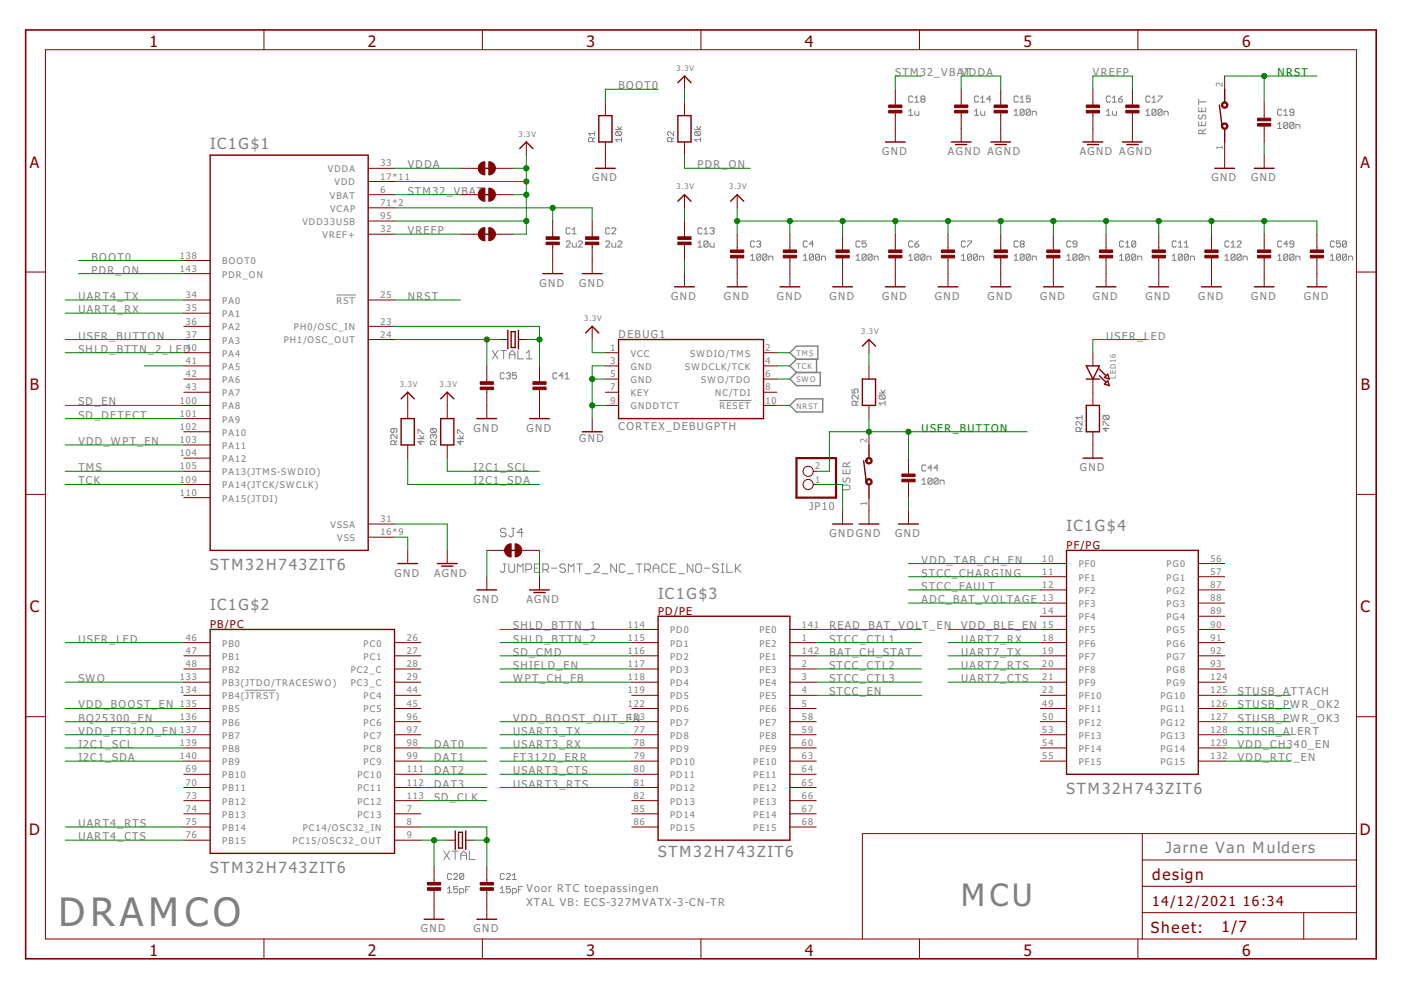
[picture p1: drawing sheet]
<svg xmlns="http://www.w3.org/2000/svg" width="297mm" height="210mm" viewBox="0 0 297 210" stroke-linecap="round" stroke-linejoin="round" font-family="sans-serif">
<g fill="none" stroke="#808080" stroke-width=".21">
<path d="M125.6 30v-.6l-.2-.2h-.4l-.2 .2v.6h1.3M126.1 29.2l-.5 .4M126.1 28.3h-1.3l.4 .4M126.1 27.9v.8M130.5 27.5h1.3M130.7 27.9h.9l.2 .2v.4l-.2 .2M130.7 27.9l-.2 .2v.4l.2 .2h.9M130.7 27.9l.9 .8M130.9 26.8l.5 .7 .4-.7M131.8 29.6h-1.3l.4 .4M131.8 29.2v.8M142.4 30v-.6l-.2-.2h-.4l-.3 .2v.6h1.3"/>
<path d="M142.8 27.9v.8l-.8-.8-.5 .2v.4l.3 .2M142.8 29.2l-.4 .4M147.3 27.5h1.2M147.5 27.9h.8l.2 .2v.4l-.2 .2M147.5 27.9l-.2 .2v.4l.2 .2h.8M147.5 27.9l.8 .8M147.7 26.8l.4 .7 .4-.7M148.5 29.6h-1.2l.4 .4M148.5 29.2v.8M192.7 23.6l.4-.4v1.2M192.7 24.4h.8M193.5 20.6l-.2-.2h-.4l-.2 .2v.8l.2 .3h.4l.2-.3"/>
<path d="M194 23.6v.6l.2 .2h.6v-.8M194 21.7h.8M194 20.8l.4-.4v1.3M195.5 21l-.3-.2 .3-.4h.4l.2 .2-.2 .4M195.5 21l-.3 .2 .3 .5h.4l.2-.3-.2-.4M195.5 21h.4M206.6 23.6l.5-.4v1.2M206.6 24.4h.9M207.5 20.6l-.2-.2h-.5l-.2 .2v.8l.2 .3h.5l.2-.3M207.9 23.6v.6l.2 .2h.7v-.8M207.9 21.7h.9M207.9 20.8l.4-.4v1.3"/>
<path d="M210.1 21h-.9l.6-.6v1.3M215 23.6l.4-.4v1.2M215 24.4h.9M215.9 20.6l-.2-.2h-.5l-.2 .2v.8l.2 .3h.5l.2-.3M216.3 21.7h.8M216.3 20.8l.4-.4v1.3M217.1 23.4l-.2-.2h-.4l-.2 .2v.8M217.1 23.4v.8l-.2 .2h-.4l-.2-.2M217.1 23.4l-.8 .8M218.4 20.4h-.8v.6l.4-.2 .4 .2v.4l-.2 .3h-.4l-.2-.3M218.4 23.4l-.2-.2h-.4l-.2 .2v.8M218.4 23.4v.8l-.2 .2h-.4l-.2-.2"/>
<path d="M218.4 23.4l-.8 .8M218.9 24.4v-.8h.6l.2 .2v.6M234.6 24.4h.8M234.6 23.6l.4-.4v1.2M235.4 20.6l-.2-.2h-.4l-.2 .2v.8l.2 .3h.4l.2-.3M235.9 23.6v.6l.2 .2h.6v-.8M235.9 21.7h.8M235.9 20.8l.4-.4v1.3M237.2 21h.6l.2 .4-.2 .3h-.4l-.2-.3zM238 20.4l-.8 .6M243 24.4h.8M243 23.6l.4-.4v1.2"/>
<path d="M243.8 20.6l-.2-.2h-.4l-.2 .2v.8l.2 .3h.4l.2-.3M244.2 21.7h.9M244.2 20.8l.5-.4v1.3M245.1 23.4v.8l-.2 .2h-.4l-.3-.2M245.1 23.4l-.2-.2h-.4l-.3 .2v.8M245.1 23.4l-.9 .8M245.5 20.4h.9v.2l-.9 .8v.3M246.4 23.4v.8l-.2 .2h-.5l-.2-.2M246.4 23.4l-.2-.2h-.5l-.2 .2v.8M246.4 23.4l-.9 .8M246.8 24.4v-.8h.7l.2 .2v.6M270.9 26.4l.4-.4v1.2"/>
<path d="M270.9 27.2h.8M271.7 23.4l-.2-.2h-.4l-.2 .2v.8l.2 .2h.4l.2-.2M272.2 24.4h.8M272.2 23.6l.4-.4v1.2M273 26.2v.8l-.2 .2h-.4l-.2-.2M273 26.2l-.2-.2h-.4l-.2 .2v.8M273 26.2l-.8 .8M274.3 23.8h-.6l-.2-.2 .2-.4h.4l.2 .2v.8l-.2 .2h-.4l-.2-.2M274.3 26.2v.8l-.2 .2h-.4l-.2-.2M274.3 26.2l-.2-.2h-.4l-.2 .2v.8M274.3 26.2l-.8 .8M274.7 27.2v-.8h.7l.2 .2v.6"/>
<path d="M120 51.3l.2-.2h.5l.2 .2v.2l-.9 .9h.9M120.9 48.5l-.2-.2h-.5l-.2 .2v.9l.2 .2h.5l.2-.2M121.3 51.5v.7l.2 .2h.7v-.9M121.3 49.6h.9M121.3 48.7l.5-.4v1.3M122.6 51.3l.2-.2h.5l.2 .2v.2l-.9 .9h.9M128.4 51.3l.2-.2h.5l.2 .2v.2l-.9 .9h.9M129.3 48.5l-.2-.2h-.5l-.2 .2v.9l.2 .2h.5l.2-.2M129.7 51.5v.7l.2 .2h.7v-.9M129.7 48.5l.2-.2h.4l.3 .2v.2l-.9 .9h.9M131 51.3l.2-.2h.4l.2 .2v.2l-.8 .9h.8M148 52.4h.8"/>
<path d="M148 51.5l.4-.4v1.3M148.8 48.5l-.2-.2h-.4l-.2 .2v.9l.2 .2h.4l.2-.2M149.2 49.6h.9M149.2 48.7l.5-.4v1.3M150.1 51.3v.9l-.2 .2h-.4l-.3-.2M150.1 51.3l-.2-.2h-.4l-.3 .2v.9M150.1 51.3l-.9 .9M150.5 51.5v.7l.2 .2h.7v-.9M150.5 48.5l.2-.2h.5l.2 .2-.2 .5M151 49h.2M151.2 49l.2 .2-.2 .4h-.5l-.2-.2M159.2 54.3l.4-.4v1.3"/>
<path d="M159.2 55.2h.8M160 51.3l-.2-.2h-.4l-.2 .2v.9l.2 .2h.4l.2-.2M160.4 51.3l.2-.2h.5l.2 .2-.2 .4M160.9 51.7h.2M161.1 51.7l.2 .3-.2 .4h-.5l-.2-.2M161.3 54.1v.9l-.2 .2h-.5l-.2-.2M161.3 54.1l-.2-.2h-.5l-.2 .2v.9M161.3 54.1l-.9 .9M162.6 54.1v.9l-.3 .2h-.4l-.2-.2M162.6 54.1l-.3-.2h-.4l-.2 .2v.9M162.6 54.1l-.9 .9M163 55.2v-.9h.6l.3 .2v.7"/>
<path d="M170.3 55.2h.9M170.3 54.3l.5-.4v1.3M171.2 51.3l-.2-.2h-.5l-.2 .2v.9l.2 .2h.5l.2-.2M172.5 54.1v.9l-.2 .2h-.5l-.2-.2M172.5 54.1l-.2-.2h-.5l-.2 .2v.9M172.5 54.1l-.9 .9M172.5 51.7h-.9l.7-.6v1.3M173.8 54.1v.9l-.3 .2h-.4l-.2-.2M173.8 54.1l-.3-.2h-.4l-.2 .2v.9M173.8 54.1l-.9 .9M174.2 55.2v-.9h.6l.2 .2v.7M181.5 55.2h.9"/>
<path d="M181.5 54.3l.4-.4v1.3M182.4 51.3l-.3-.2h-.4l-.2 .2v.9l.2 .2h.4l.3-.2M183.6 51.1h-.8v.6l.6-.2 .2 .2v.5l-.2 .2h-.4l-.2-.2M183.6 54.1v.9l-.2 .2h-.4l-.2-.2M183.6 54.1l-.2-.2h-.4l-.2 .2v.9M183.6 54.1l-.8 .9M184.9 54.1v.9l-.2 .2h-.4l-.2-.2M184.9 54.1l-.2-.2h-.4l-.2 .2v.9M184.9 54.1l-.8 .9M185.4 55.2v-.9h.6l.2 .2v.7M192.7 55.2h.8M192.7 54.3l.4-.4v1.3"/>
<path d="M193.5 51.3l-.2-.2h-.4l-.2 .2v.9l.2 .2h.4l.2-.2M194 51.7h.6l.2 .5-.2 .2h-.4l-.2-.2zM194.8 54.1v.9l-.2 .2h-.4l-.2-.2M194.8 54.1l-.2-.2h-.4l-.2 .2v.9M194.8 54.1l-.8 .9M194.8 51.1l-.8 .6M196.1 54.1v.9l-.2 .2h-.4l-.3-.2M196.1 54.1l-.2-.2h-.4l-.3 .2v.9M196.1 54.1l-.9 .9M196.5 55.2v-.9h.7l.2 .2v.7M203.8 55.2h.9M203.8 54.3l.5-.4v1.3"/>
<path d="M204.7 51.3l-.2-.2h-.5l-.2 .2v.9l.2 .2h.5l.2-.2M205.1 51.1h.9v.2l-.9 .9v.2M206 54.1v.9l-.2 .2h-.5l-.2-.2M206 54.1l-.2-.2h-.5l-.2 .2v.9M206 54.1l-.9 .9M207.3 54.1v.9l-.2 .2h-.5l-.2-.2M207.3 54.1l-.2-.2h-.5l-.2 .2v.9M207.3 54.1l-.9 .9M207.7 55.2v-.9h.6l.3 .2v.7M215 55.2h.9M215 54.3l.4-.4v1.3M215.9 51.3l-.2-.2h-.5l-.2 .2v.9l.2 .2h.5l.2-.2"/>
<path d="M216.5 51.7l-.2 .3 .2 .4h.4l.2-.2-.2-.5M216.5 51.7l-.2-.2 .2-.4h.4l.2 .2-.2 .4M216.5 51.7h.4M217.1 54.1v.9l-.2 .2h-.4l-.2-.2M217.1 54.1l-.2-.2h-.4l-.2 .2v.9M217.1 54.1l-.8 .9M218.4 54.1v.9l-.2 .2h-.4l-.2-.2M218.4 54.1l-.2-.2h-.4l-.2 .2v.9M218.4 54.1l-.8 .9M218.9 55.2v-.9h.6l.2 .2v.7M226.2 55.2h.9M226.2 54.3l.4-.4v1.3"/>
<path d="M227.1 51.3l-.3-.2h-.4l-.2 .2v.9l.2 .2h.4l.3-.2M228.3 51.7h-.6l-.2-.2 .2-.4h.4l.2 .2v.9l-.2 .2h-.4l-.2-.2M228.3 54.1v.9l-.2 .2h-.4l-.2-.2M228.3 54.1l-.2-.2h-.4l-.2 .2v.9M228.3 54.1l-.8 .9M229.6 54.1v.9l-.2 .2h-.4l-.2-.2M229.6 54.1l-.2-.2h-.4l-.2 .2v.9M229.6 54.1l-.8 .9M230 55.2v-.9h.7l.2 .2v.7M237.4 55.2h.8M237.4 54.3l.4-.4v1.3M238.2 51.3l-.2-.2h-.4l-.2 .2v.9l.2 .2h.4l.2-.2"/>
<path d="M238.7 52.4h.8M238.7 51.5l.4-.4v1.3M239.5 54.1v.9l-.2 .2h-.4l-.2-.2M239.5 54.1l-.2-.2h-.4l-.2 .2v.9M239.5 54.1l-.8 .9M240.8 51.3v.9l-.2 .2h-.4l-.3-.2M240.8 51.3l-.2-.2h-.4l-.3 .2v.9M240.8 54.1v.9l-.2 .2h-.4l-.3-.2M240.8 54.1l-.2-.2h-.4l-.3 .2v.9M240.8 54.1l-.9 .9M240.8 51.3l-.9 .9M241.2 55.2v-.9h.7l.2 .2v.7"/>
<path d="M248.5 55.2h.9M248.5 54.3l.5-.4v1.3M249.4 51.3l-.2-.2h-.4l-.3 .2v.9l.3 .2h.4l.2-.2M249.8 52.4h.9M249.8 51.5l.5-.4v1.3M250.7 54.1v.9l-.2 .2h-.5l-.2-.2M250.7 54.1l-.2-.2h-.5l-.2 .2v.9M250.7 54.1l-.9 .9M251.1 52.4h.9M251.1 51.5l.4-.4v1.3M252 54.1v.9l-.2 .2h-.5l-.2-.2M252 54.1l-.2-.2h-.5l-.2 .2v.9"/>
<path d="M252 54.1l-.9 .9M252.4 55.2v-.9h.6l.3 .2v.7M259.7 55.2h.9M259.7 54.3l.4-.4v1.3M260.6 51.3l-.3-.2h-.4l-.2 .2v.9l.2 .2h.4l.3-.2M261 52.4h.9M261 51.5l.4-.4v1.3M261.9 54.1v.9l-.3 .2h-.4l-.2-.2M261.9 54.1l-.3-.2h-.4l-.2 .2v.9M261.9 54.1l-.9 .9M262.3 51.3l.2-.2h.4l.2 .2v.2l-.8 .9h.8M263.1 54.1v.9l-.2 .2h-.4l-.2-.2"/>
<path d="M263.1 54.1l-.2-.2h-.4l-.2 .2v.9M263.1 54.1l-.8 .9M263.6 55.2v-.9h.6l.2 .2v.7M270.9 55.2h.8M270.9 54.3l.4-.4v1.3M271.7 51.3l-.2-.2h-.4l-.2 .2v.9l.2 .2h.4l.2-.2M273 54.1v.9l-.2 .2h-.4l-.2-.2M273 54.1l-.2-.2h-.4l-.2 .2v.9M273 54.1l-.8 .9M273 51.7h-.8l.6-.6v1.3M274.3 51.7h-.6l-.2-.2 .2-.4h.4l.2 .2v.9l-.2 .2h-.4l-.2-.2M274.3 54.1v.9l-.2 .2h-.4l-.2-.2"/>
<path d="M274.3 54.1l-.2-.2h-.4l-.2 .2v.9M274.3 54.1l-.8 .9M274.7 55.2v-.9h.7l.2 .2v.7M282.1 55.2h.8M282.1 54.3l.4-.4v1.3M282.9 51.3l-.2-.2h-.4l-.2 .2v.9l.2 .2h.4l.2-.2M284.2 51.1h-.9v.6l.7-.2 .2 .2v.5l-.2 .2h-.4l-.3-.2M284.2 54.1v.9l-.2 .2h-.4l-.3-.2M284.2 54.1l-.2-.2h-.4l-.3 .2v.9M284.2 54.1l-.9 .9M285.5 51.3v.9l-.2 .2h-.5l-.2-.2M285.5 51.3l-.2-.2h-.5l-.2 .2v.9"/>
<path d="M285.5 54.1v.9l-.2 .2h-.5l-.2-.2M285.5 54.1l-.2-.2h-.5l-.2 .2v.9M285.5 54.1l-.9 .9M285.5 51.3l-.9 .9M285.9 55.2v-.9h.7l.2 .2v.7M71.4 62.5h4.1M104.4 74.3l1.2 1.8M105.6 74.3l-1.2 1.8M106.2 74.3h1.2M106.8 74.3v1.8M106.9 79.2l-.2-.2h-.4l-.2 .2v.9l.2 .2h.4l.2-.2M107.4 79.2l.2-.2h.4l.2 .2-.2 .5"/>
<path d="M107.8 79.7h.2M108 79.7l.2 .2-.2 .4h-.4l-.2-.2M108 76.1v-1.2l.6-.6 .6 .6v1.2M108 75.2h1.2M109.5 79h-.9v.7l.5-.2 .4 .2v.4l-.2 .2h-.4l-.3-.2M109.8 74.3v1.8h1.2M111.6 76.1h1.2M111.6 74.9l.6-.6v1.8M118.1 79.2l-.2-.2h-.4l-.3 .2v.9l.3 .2h.4l.2-.2M119.4 79.7h-.9l.7-.7v1.3M119.8 79.5l.4-.5v1.3M83.5 90.8v.7l-.2 .2-.4-.2v-.4l.2-.3h.8l.3 .3v.4l-.3 .2"/>
<path d="M83.7 94.3v-.7l-.2-.2h-.4l-.2 .2v.7h1.3M84.2 92.1v.9l-.9-.9-.4 .3v.4l.2 .2M84.2 93.4l-.5 .5M88.6 93h1.3M88.6 91.9v-.8h.2l.9 .8h.2M89 92.4l.5 .6 .4-.6M89.2 93.4v.9l-.6-.7h1.3M91.5 90.8l-.3 .3v.4l.3 .2h.8M91.5 90.8h.8l.2 .3v.4l-.2 .2M91.5 90.8l.8 .9M91.9 92.4l-.2-.3-.5 .3v.4l.3 .2M91.9 92.4l.2-.3 .4 .3v.4l-.2 .2"/>
<path d="M91.9 92.4v.2M92.1 94.3v-.7l-.2-.2h-.4l-.3 .2v.7h1.3M92.5 93.4l-.4 .5M97 93h1.3M97 91.9v-.8h.2l.9 .8h.2M97.4 92.4l.4 .6 .5-.6M97.6 93.4v.9l-.6-.7h1.3M119.8 80.3h.9M152.5 84.9h6.8M180.7 82.5v.8h.6l-.2-.4 .2-.4h.4l.2 .2v.4l-.2 .2M181.5 85.9v-.6l-.2-.3h-.4l-.2 .3v.6h1.2M181.9 83.8v.8l-.8-.8-.4 .2v.4l.2 .2"/>
<path d="M181.9 85l-.4 .5M186.4 83.3h1.3M186.6 83.8h.9l.2 .2v.4l-.2 .2M186.6 83.8l-.2 .2v.4l.2 .2h.9M186.6 83.8l.9 .8M186.8 82.7l.4 .6 .5-.6M187.7 85.5h-1.3l.4 .4M187.7 85v.9M196.3 98.8l-.2-.2h-.4l-.2 .2v.9l.2 .2h.4l.2-.2M197.6 99.2h-.9l.7-.6v1.3M198.9 99.2h-.9l.7-.6v1.3M229 91.5v-.7l-.2-.2h-.4l-.3 .2v.7h1.3"/>
<path d="M229.4 89.3v.9l-.8-.9-.5 .3v.4l.3 .2M229.4 90.6l-.4 .5M229.4 88.1v.8M229.4 88.5h-1.3l.5 .4M233.9 90.2v-.9h.2l.8 .9h.3M234.1 88.1l-.2 .2v.4l.2 .2h.8M234.1 88.1h.8l.3 .2v.4l-.3 .2M234.1 88.1l.8 .8M234.5 90.6v.9l-.6-.7h1.3M106.7 119.6h.6M107 119.6v1.5l-.3 .2h-.3l-.3-.2M107.3 112.3l-.3-.3h-.6l-.3 .3v.3l.3 .3h.6l.3 .3v.3l-.3 .3h-.6l-.3-.3"/>
<path d="M107.9 119.6v1.5l.3 .2h.6l.3-.2v-1.5M108.5 112h.6M108.8 112v1.5l-.3 .3h-.3l-.3-.3M110.9 112.9h-1.2l.9-.9v1.8M114.5 119.6h-1.2v1.7h1.2M119.9 119.9l-.3-.3h-.6l-.3 .3v.3l.3 .3h.6l.3 .3v.3l-.3 .2h-.6l-.3-.2M122.3 119.6h1.2M122.9 119.6v1.7M125.9 119.9l.3-.3h.6l.3 .3v.3l-1.2 1.1h1.2M130.7 119.6v1.7l-1.2-1.7v1.7M132.5 119.9l-.3-.3h-.6l-.3 .3v1.2l.3 .2h.6l.3-.2M134.9 119.6h1.2"/>
<path d="M135.5 119.6v1.7M141.5 119.9l-.3-.3h-.6l-.3 .3v1.2l.3 .2h.6l.3-.2M143.3 119.6h-1.2v1.7h1.2M146.9 119.6v1.7l-1.2-1.7v1.7M147.5 119.9l.3-.3h.6l.3 .3v1.2l-.3 .2h-.6l-.3-.2zM152.3 119.9l-.3-.3h-.6l-.3 .3v.3l.3 .3h.6l.3 .3v.3l-.3 .2h-.6l-.3-.2M152.9 119.6h.6M153.2 119.6v1.7M154.1 119.6v1.7h1.2M155.9 119.6v1.7M157.1 119.6l-1.2 1.2M195.5 101.8l.4-.4v1.3"/>
<path d="M195.5 102.7h.8M197.6 101.6v.8l-.2 .3h-.4l-.3-.3M197.6 101.6l-.2-.2h-.4l-.3 .2v.8M197.6 101.6l-.9 .8M198.9 101.6l-.2-.2h-.5l-.2 .2v.8M198.9 101.6l-.9 .8M198.9 101.6v.8l-.2 .3h-.5l-.2-.3M199.3 102.7v-.9h.7l.2 .2v.7M109.7 121.3v-1.7l.6 .6 .6-.6v1.7M111.5 120.8h.9l.3-.3v-.6l-.3-.3h-.9v1.7M113.3 120.5h.6M115.1 120.8h.9l.3-.3v-.6l-.3-.3h-.9v1.7"/>
<path d="M115.7 120.8l.6 .5M116.9 120.5h1.2M120.5 121.3v-1.7l.6 .6 .6-.6v1.7M124.1 121.6h1.2M127.7 121.6h1.2M133.1 121.6h1.2M136.7 120.8h.9l.3-.3v-.6l-.3-.3h-.9v1.7M137.3 120.8l.6 .5M138.5 120.5h1.2M138.5 121.3v-1.1l.6-.6 .6 .6v1.1M142.1 120.5h.6M143.9 121.6h1.2"/>
<path d="M149.3 120.5h1.2M152.9 121.3h.6M156.2 120.5l.9 .8M52 146.3h6.5M94.1 180.5l1.2 1.7M94.9 188.4l.4-.4v1.3M94.9 189.3h.9M95.3 180.5l-1.2 1.7M95.8 185.4l-.3-.2h-.4l-.2 .2v.8l.2 .3h.4l.3-.3M95.9 180.5h1.2M96.2 185.4l.2-.2h.4l.2 .2v.2l-.8 .9h.8M96.5 180.5v1.7"/>
<path d="M97 188h-.8v.6l.6-.2 .2 .2v.4l-.2 .3h-.4l-.2-.3M97.5 189.3h.6l.2-.3v-.4l-.2-.2h-.6v1.3M97.7 182.2v-1.1l.6-.6 .6 .6v1.1M97.7 181.4h1.2M98.3 185.4l-.2-.2h-.4l-.2 .2v.8M98.3 185.4v.8l-.2 .3h-.4l-.2-.3M98.3 185.4l-.8 .8M98.7 188.6h.5M99.5 180.5v1.7h1.2M99.6 188h-.9v1.3M106.1 189.3h.8M106.1 188.4l.4-.4v1.3"/>
<path d="M106.9 185.4l-.2-.2h-.4l-.2 .2v.8l.2 .3h.4l.2-.3M107.4 185.4l.2-.2h.4l.2 .2v.2l-.8 .9h.8M108.2 188h-.8v.6l.6-.2 .2 .2v.4l-.2 .3h-.4l-.2-.3M108.6 185.6l.5-.4v1.3M108.6 189.3h.7l.2-.3v-.4l-.2-.2h-.7v1.3M108.6 186.5h.9M109.9 188.6h.4M110.8 188h-.9v1.3"/>
</g>
<path d="M168.9 76.2l-1.4 1.4 1.4 1.4M168.9 73.4h4.5v2.8h-4.5l-1.4-1.4zM168.9 79h5v2.8h-5l-1.4-1.4zM173.1 76.2v2.8M167.5 86l1.4-1.4h5.5v2.8h-5.5z" fill="none" stroke="#808080" stroke-width=".3"/>
<g fill="none" stroke="#800000" stroke-width=".3">
<path d="M143.7 17.5l1.4-1.4 1.4 1.4M259.7 18.9v2.8M44.6 32.9h33.5v83.8h-33.5zM102.4 35.7h1.9M110.2 31.5l1.4-1.4 1.4 1.4M126.3 35.7h4.2M127 24.5h2.8v5.6h-2.8zM143.7 24.5h2.8v5.6h-2.8zM187.7 30.1h4.2M201.7 30.1h4.2M202.6 30.6h2.4M210.1 30.1h4.2"/>
<path d="M211 30.6h2.4M229.6 30.1h4.2M230.5 30.6h2.4M238 30.1h4.2M238.9 30.6h2.4M257.6 35.7h4.1M258.5 22.3l.6 4.4M259.7 27.3v2.8M265.9 35.7h4.2M102.4 49.7h1.9M102.4 41.3h1.9M115.1 58h4.2"/>
<path d="M123.5 58h4.2M143.7 42.7l1.4-1.4 1.4 1.4M154.9 42.7l1.4-1.4 1.4 1.4M107.7 70v4M108.4 70.3h.8v3.4h-.8zM109.9 70v4M124.2 70.6l1.4-1.4 1.4 1.4M131.1 72h30.8v16.8h-30.8zM143 60.8h4.2M154.2 60.8h4.2M165.4 60.8h4.2M176.6 60.8h4.1"/>
<path d="M182.8 73.4l1.4-1.4 1.4 1.4M187.7 60.8h4.2M198.9 60.8h4.2M210.1 60.8h4.2M221.3 60.8h4.1M230.3 77.6h2.8l-1.4 2.8zM232.4 60.8h4.2M233.1 79.7l1.4 1.4M233.1 78.3l1.4 1.4M234.9 79.3l.3 1.1-1-.4zM243.6 60.8h4.2M254.8 60.8h4.2"/>
<path d="M265.9 60.8h4.2M277.1 60.8h4.2M85 88.8h2.8v5.5h-2.8zM85 84.6l1.4-1.4 1.4 1.4M93.4 88.8h2.8v5.5h-2.8zM93.4 84.6l1.4-1.4 1.4 1.4M101.1 88.8h4.2M112.3 88.8h4.2M123.5 91.5h4.2M182.8 80.4h2.8v5.6h-2.8zM183.1 97.7l.6 4.5M184.2 94.3v2.8"/>
<path d="M229.6 97.1h4.2M230.3 80.4h2.8M230.3 86h2.8v5.5h-2.8zM234.2 81.4l.7-.7 .3 1.1zM84.3 119.5h4.2M92.7 119.5h4.2M108 116.7h1.9M176.6 111.1h4.1M182.1 111.1h4.2M184.2 102.7v2.8M190.5 111.1h4.2M226.1 116.7h28v47.5h-28z"/>
<path d="M44.6 133.5h39.1v47.4h-39.1zM93.6 120h2.4M101.1 125.1h4.2M112.3 125.1h4.2M113.2 125.6h2.4M139.5 130.7h28v47.4h-28zM96.5 176.2v3.9M97.2 176.5h.8v3.3h-.8zM98.7 176.2v3.9M89.9 194.9h4.2M101.1 194.9h4.2"/>
</g>
<g fill="none" stroke="#800000" stroke-width=".21">
<path d="M9.6 10.5h278v188.6h-278zM56 6.3v4.2M102.3 6.3v4.2M145.1 16.1v2.8M148.6 6.3v4.2M189.8 18.9v3.6M194.9 6.3v4.2M203.8 18.9v3.6M212.2 18.9v3.6M231.7 18.9v3.6M240.1 18.9v3.6M241.3 6.3v4.2"/>
<path d="M259.7 16.1v2.8M78.1 38.5h5.6M78.1 35.7h5.6M97.6 35.7h3.8M105 35.7h3.8M111.6 30.1v2.8M128.4 21.7v2.8M128.4 30.1v5.6M145.1 21.7v2.8M145.1 30.1v2.8M189.8 23.7v6.4M203.8 23.7v6.4"/>
<path d="M212.2 23.7v6.4M231.7 23.7v6.4M240.1 23.7v6.4M259.7 30.1v5.6M268 21.7v3.6M268 26.5v3.6M268 32.9v2.8M5.4 57.7h4.2M39 55.2h5.6M39 58h5.6M78.1 41.3h5.6M78.1 49.7h5.6"/>
<path d="M78.1 44.1h5.6M78.1 46.9h5.6M97.6 41.3h3.8M97.6 49.7h3.8M105 41.3h3.8M105 49.7h3.8M117.2 46.9v3.6M117.2 51.6v6.4M125.6 46.9v3.6M125.6 51.6v6.4M145.1 41.3v2.8M145.1 46.9v3.6"/>
<path d="M145.1 51.6v3.6M145.1 58v2.8M156.3 41.3v2.8M156.3 49.7v3.6M156.3 54.4v6.4M167.5 49.7v3.6M167.5 54.4v6.4M178.6 49.7v3.6M178.6 54.4v6.4M189.8 49.7v3.6M189.8 54.4v6.4M201 49.7v3.6"/>
<path d="M201 54.4v6.4M212.2 49.7v3.6M212.2 54.4v6.4M223.3 49.7v3.6M223.3 54.4v6.4M234.5 49.7v3.6M234.5 54.4v6.4M245.7 49.7v3.6M245.7 54.4v6.4M256.9 49.7v3.6M256.9 54.4v6.4M268 49.7v3.6"/>
<path d="M268 54.4v6.4M279.2 49.7v3.6M279.2 54.4v6.4M287.6 57.7h4.2M39 69.2h5.6M39 72h5.6M39 63.6h5.6M39 66.4h5.6M39 74.8h5.6M39 77.6h5.6M78.1 69.2h5.6M78.1 72h5.6"/>
<path d="M78.1 63.6h5.6M103.2 77.6v3.6M106 72h1.7M109.9 72h1.7M114.4 77.6v3.6M125.6 69.2v2.8M128.4 74.8h2.7M128.4 77.6h2.7M161.9 74.8h2.8M161.9 77.6h2.8M184.2 72v2.8M184.2 77.6v2.8"/>
<path d="M231.7 74.8v2.8M39 80.4h5.6M39 83.2h5.6M39 86h5.6M39 88.8h5.6M39 91.5h5.6M39 94.3h5.6M39 97.1h5.6M39 99.9h5.6M86.4 83.2v5.6M86.4 94.3v2.8M94.8 83.2v5.6"/>
<path d="M94.8 94.3v2.8M103.2 82.3v6.5M114.4 82.3v6.5M125.6 88.8v2.7M128.4 80.4h2.7M128.4 83.2h2.7M128.4 86h2.7M161.9 80.4h2.8M161.9 83.2h2.8M161.9 86h2.8M172.4 99.9h.7M184.2 86v2.8"/>
<path d="M184.2 91.5v2.8M192.6 97.1v3.7M231.7 80.4v5.6M231.7 91.5v5.6M5.4 104.8h4.2M39 102.7h5.6M39 105.5h5.6M78.1 113.9h5.6M78.1 111.1h5.6M86.4 116.7v2.8M94.8 116.7v2.8M103.2 116.7h3.8"/>
<path d="M110.6 116.7h3.8M172.4 102.7h.7M178.6 108.3v2.8M184.2 105.5v5.6M192.6 101.9v3.6M192.6 108.3v2.8M220.6 119.5h5.5M254.1 119.5h5.6M287.6 104.8h4.2M39 136.2h5.6M39 139h5.6M83.7 136.2h5.5"/>
<path d="M83.7 139h5.5M103.2 122.3v2.8M114.4 122.3v2.8M133.9 136.2h5.6M133.9 139h5.6M133.9 133.5h5.6M167.5 136.2h5.6M167.5 139h5.6M167.5 133.5h5.6M220.6 136.2h5.5M220.6 139h5.5M220.6 133.5h5.5"/>
<path d="M220.6 122.3h5.5M220.6 125.1h5.5M220.6 127.9h5.5M220.6 130.7h5.5M254.1 136.2h5.6M254.1 139h5.6M254.1 133.5h5.6M254.1 122.3h5.6M254.1 125.1h5.6M254.1 127.9h5.6M254.1 130.7h5.6M5.4 152h4.2"/>
<path d="M39 141.8h5.6M39 144.6h5.6M39 147.4h5.6M39 150.2h5.6M39 153h5.6M39 155.8h5.6M39 158.6h5.6M83.7 141.8h5.5M83.7 144.6h5.5M83.7 147.4h5.5M83.7 150.2h5.5M83.7 153h5.5"/>
<path d="M83.7 155.8h5.5M83.7 158.6h5.5M133.9 141.8h5.6M133.9 144.6h5.6M133.9 147.4h5.6M133.9 150.2h5.6M133.9 153h5.6M133.9 155.8h5.6M133.9 158.6h5.6M167.5 141.8h5.6M167.5 144.6h5.6M167.5 147.4h5.6"/>
<path d="M167.5 150.2h5.6M167.5 153h5.6M167.5 155.8h5.6M167.5 158.6h5.6M220.6 141.8h5.5M220.6 144.6h5.5M220.6 147.4h5.5M220.6 150.2h5.5M220.6 153h5.5M220.6 155.8h5.5M220.6 158.6h5.5M254.1 141.8h5.6"/>
<path d="M254.1 144.6h5.6M254.1 147.4h5.6M254.1 150.2h5.6M254.1 153h5.6M254.1 155.8h5.6M254.1 158.6h5.6M287.6 152h4.2M39 172.6h5.6M39 175.3h5.6M39 178.1h5.6M39 164.2h5.6M39 167h5.6"/>
<path d="M39 169.8h5.6M39 161.4h5.6M83.7 172.6h5.5M83.7 175.3h5.5M83.7 178.1h5.5M83.7 164.2h5.5M83.7 167h5.5M83.7 169.8h5.5M83.7 161.4h5.5M94.8 178.1h1.7M98.7 178.1h1.7M133.9 172.6h5.6"/>
<path d="M133.9 175.3h5.6M133.9 164.2h5.6M133.9 167h5.6M133.9 169.8h5.6M133.9 161.4h5.6M167.5 172.6h5.6M167.5 175.3h5.6M167.5 164.2h5.6M167.5 167h5.6M167.5 169.8h5.6M167.5 161.4h5.6M220.6 161.4h5.5"/>
<path d="M242.2 176.7v22.4M254.1 161.4h5.6M287.6 176.7h-104.8v22.4M56 199.1v4.2M92 183.7v3.7M92 188.5v6.4M102.3 199.1v4.2M103.2 183.7v3.7M103.2 188.5v6.4M148.6 199.1v4.2M194.9 199.1v4.2M241.3 199.1v4.2"/>
<path d="M242.2 193.5h45.4M242.2 187.9h45.4M242.2 182.3h45.4M276.4 193.5v5.6"/>
<circle cx="171.3" cy="99.9" r="1.08"/>
<circle cx="171.3" cy="102.7" r="1.08"/>
</g>
<g fill="#800000" stroke="#800000" stroke-width=".21">
<path d="M115.8 51.3h2.8v.6h-2.8z"/>
<path d="M115.8 50.2h2.8v.6h-2.8z"/>
<path d="M124.2 51.3h2.8v.6h-2.8z"/>
<path d="M124.2 50.2h2.8v.6h-2.8z"/>
<path d="M154.9 54.1h2.8v.6h-2.8z"/>
<path d="M154.9 53h2.8v.6h-2.8z"/>
<path d="M166.1 54.1h2.8v.6h-2.8z"/>
<path d="M166.1 53h2.8v.6h-2.8z"/>
<path d="M177.2 54.1h2.8v.6h-2.8z"/>
<path d="M177.2 53h2.8v.6h-2.8z"/>
<path d="M188.4 54.1h2.8v.6h-2.8z"/>
<path d="M188.4 53h2.8v.6h-2.8z"/>
<path d="M199.6 54.1h2.8v.6h-2.8z"/>
<path d="M199.6 53h2.8v.6h-2.8z"/>
<path d="M210.8 54.1h2.8v.6h-2.8z"/>
<path d="M210.8 53h2.8v.6h-2.8z"/>
<path d="M221.9 54.1h2.8v.6h-2.8z"/>
<path d="M221.9 53h2.8v.6h-2.8z"/>
<path d="M233.1 54.1h2.8v.6h-2.8z"/>
<path d="M233.1 53h2.8v.6h-2.8z"/>
<path d="M244.3 54.1h2.8v.6h-2.8z"/>
<path d="M244.3 53h2.8v.6h-2.8z"/>
<path d="M255.5 54.1h2.8v.6h-2.8z"/>
<path d="M255.5 53h2.8v.6h-2.8z"/>
<path d="M143.7 51.3h2.8v.6h-2.8z"/>
<path d="M143.7 50.2h2.8v.6h-2.8z"/>
<path d="M202.4 23.4h2.8v.5h-2.8z"/>
<path d="M202.4 22.3h2.8v.5h-2.8z"/>
<path d="M210.8 23.4h2.8v.5h-2.8z"/>
<path d="M210.8 22.3h2.8v.5h-2.8z"/>
<path d="M230.3 23.4h2.8v.5h-2.8z"/>
<path d="M230.3 22.3h2.8v.5h-2.8z"/>
<path d="M238.7 23.4h2.8v.5h-2.8z"/>
<path d="M238.7 22.3h2.8v.5h-2.8z"/>
<path d="M188.4 23.4h2.8v.5h-2.8z"/>
<path d="M188.4 22.3h2.8v.5h-2.8z"/>
<path d="M266.6 26.2h2.8v.5h-2.8z"/>
<path d="M266.6 25.1h2.8v.5h-2.8z"/>
<path d="M90.6 188.2h2.8v.6h-2.8z"/>
<path d="M90.6 187.1h2.8v.5h-2.8z"/>
<path d="M101.8 188.2h2.8v.6h-2.8z"/>
<path d="M101.8 187.1h2.8v.5h-2.8z"/>
<path d="M266.6 54.1h2.8v.6h-2.8z"/>
<path d="M266.6 53h2.8v.6h-2.8z"/>
<path d="M277.8 54.1h2.8v.6h-2.8z"/>
<path d="M277.8 53h2.8v.6h-2.8z"/>
<path d="M101.8 82.1h2.8v.5h-2.8z"/>
<path d="M101.8 80.9h2.8v.6h-2.8z"/>
<path d="M113 82.1h2.8v.5h-2.8z"/>
<path d="M113 80.9h2.8v.6h-2.8z"/>
<path d="M191.2 101.6h2.8v.6h-2.8z"/>
<path d="M191.2 100.5h2.8v.5h-2.8z"/>
</g>
<g fill="#800000" stroke="#800000" stroke-width=".21">
<path d="M103.6 48.3a1.37 1.37 0 0 1 1.4 1.4h-1.4z" fill-rule="evenodd"/>
<path d="M103.6 49.7h1.4a1.37 1.37 0 0 1-1.4 1.4z" fill-rule="evenodd"/>
<path d="M101.8 48.7l.5-.4h.5v2.8a1.39 1.39 0 0 1-1.3-.9 1.39 1.39 0 0 1 .3-1.5z" fill-rule="evenodd"/>
<path d="M103.6 39.9a1.37 1.37 0 0 1 1.4 1.4h-1.4z" fill-rule="evenodd"/>
<path d="M103.6 41.3h1.4a1.37 1.37 0 0 1-1.4 1.4z" fill-rule="evenodd"/>
<path d="M101.8 40.3l.5-.4h.5v2.8a1.39 1.39 0 0 1-1.3-.9 1.39 1.39 0 0 1 .3-1.5z" fill-rule="evenodd"/>
<path d="M103.6 34.3a1.37 1.37 0 0 1 1.4 1.4h-1.4z" fill-rule="evenodd"/>
<path d="M103.6 35.7h1.4a1.37 1.37 0 0 1-1.4 1.4z" fill-rule="evenodd"/>
<path d="M101.8 34.7l.5-.3 .5-.1v2.8a1.39 1.39 0 0 1-1.3-.9 1.39 1.39 0 0 1 .3-1.5z" fill-rule="evenodd"/>
<path d="M109.2 115.3a1.37 1.37 0 0 1 1.4 1.4h-1.4z" fill-rule="evenodd"/>
<path d="M109.2 116.7h1.4a1.37 1.37 0 0 1-1.4 1.4z" fill-rule="evenodd"/>
<path d="M107.4 115.7l.5-.3 .5-.1v2.8a1.39 1.39 0 0 1-1.3-.9 1.39 1.39 0 0 1 .3-1.5z" fill-rule="evenodd"/>
<path d="M259.1 21.8a.7 .7 0 0 1 1.2 .1 .7 .7 0 0 1-.5 1.1 .7 .7 0 0 1-.8-.7h.2a.42 .42 0 0 1 .6-.5 .42 .42 0 0 1 .2 .7 .42 .42 0 0 1-.7-.1l-.1-.1h-.2z" fill-rule="evenodd"/>
<path d="M259.1 26.3a.7 .7 0 0 1 1.2 .1 .7 .7 0 0 1-.5 1 .7 .7 0 0 1-.8-.7h.2a.42 .42 0 0 1 .6-.4 .42 .42 0 0 1 .2 .7 .42 .42 0 0 1-.7-.1l-.1-.2h-.2z" fill-rule="evenodd"/>
<path d="M183.7 97.2a.7 .7 0 0 1 1.1 .1 .7 .7 0 0 1-.4 1 .7 .7 0 0 1-.9-.6h.3a.42 .42 0 0 1 .6-.4 .42 .42 0 0 1 .1 .7 .42 .42 0 0 1-.7-.1v-.2h-.3z" fill-rule="evenodd"/>
<path d="M183.7 101.7a.7 .7 0 0 1 1.1 .1 .7 .7 0 0 1-.4 1 .7 .7 0 0 1-.9-.6h.3a.42 .42 0 0 1 .6-.4 .42 .42 0 0 1 .1 .7 .42 .42 0 0 1-.7-.2v-.1h-.3z" fill-rule="evenodd"/>
</g>
<path d="M5.4 6.3h286.4v197h-286.4z" fill="none" stroke="#800000" stroke-width=".34"/>
<path d="M168.9 97.1h8.3v8.4h-8.3z" fill="none" stroke="#800000" stroke-width=".47"/>
<g fill="none" stroke="#008000" stroke-width=".21">
<path d="M139.5 18.9h-11.1v2.8M145.1 18.9v2.8M195.4 16.1h-5.6v2.8M203.8 18.9v-2.8h8.4v2.8M231.7 18.9v-2.8h8.4v2.8M259.7 16.1h19.5M268 16.1v5.6M83.7 38.5h27.9M83.7 35.7h13.9M108.8 35.7h2.8M111.6 32.9v16.8h-2.8M145.1 32.9v2.8h14"/>
<path d="M268 30.1v2.8M16.6 55.2h22.4M16.6 58h22.4M83.7 44.1h41.9v2.8M83.7 46.9h27.9M83.7 41.3h13.9M83.7 49.7h13.9M108.8 41.3h2.8M117.2 44.1v2.8M145.1 44.1v2.8M145.1 55.2v2.8M156.3 44.1v5.6"/>
<path d="M156.3 46.9h122.9v2.8M167.5 46.9v2.8M178.6 46.9v2.8M189.8 46.9v2.8M201 46.9v2.8M212.2 46.9v2.8M223.3 46.9v2.8M234.5 46.9v2.8M245.7 46.9v2.8M256.9 46.9v2.8M268 46.9v2.8M13.8 74.8h25.2"/>
<path d="M13.8 63.6h25.2M13.8 72h25.2M13.8 66.4h25.2M30.6 77.6h8.4M83.7 69.2h30.7v8.4M83.7 63.6h13.9M83.7 72h22.3M103.2 72v5.6M111.6 72h2.8M125.6 72v2.8h2.8M128.4 77.6h-2.8v11.2M164.7 77.6h2.8"/>
<path d="M164.7 74.8h2.8M184.2 74.8v2.8M242.9 72h-11.2v2.8M13.8 86h25.2M13.8 99.9h25.2M13.8 88.8h25.2M13.8 94.3h25.2M86.4 97.1v5.6h28M94.8 97.1v2.8h19.6M125.6 80.4h2.8M125.6 86h2.8M164.7 80.4h2.8"/>
<path d="M164.7 86h2.8M184.2 88.8v2.7M192.6 91.5v5.6M217.8 91.5h-41.9v8.4h-2.8M13.8 102.7h25.2M83.7 113.9h2.7v2.8M83.7 111.1h11.1v5.6M103.2 116.7v5.6M114.4 116.7v5.6M173.1 102.7h5.5v5.6M192.6 105.5v2.8M192.6 119.5h28"/>
<path d="M13.8 136.2h25.2M106 139h27.9M106 136.2h27.9M106 133.5h27.9M173.1 139h22.3M173.1 136.2h22.3M173.1 133.5h22.3M192.6 127.9h28M192.6 122.3h28M192.6 125.1h28M201 139h19.6M201 136.2h19.6"/>
<path d="M201 133.5h19.6M13.8 144.6h25.2M13.8 155.8h25.2M13.8 158.6h25.2M13.8 150.2h25.2M13.8 153h25.2M89.2 158.6h14M106 144.6h27.9M106 155.8h27.9M106 158.6h27.9M106 141.8h27.9M106 153h27.9"/>
<path d="M173.1 144.6h22.3M173.1 141.8h22.3M173.1 147.4h22.3M201 144.6h19.6M201 141.8h19.6M259.7 155.8h13.9M259.7 158.6h13.9M259.7 147.4h13.9M259.7 150.2h13.9M259.7 153h13.9M13.8 178.1h25.2M13.8 175.3h25.2"/>
<path d="M13.8 161.4h25.2M89.2 175.3h14v8.4M89.2 178.1h5.6M89.2 164.2h14M89.2 167h14M89.2 161.4h14M89.2 169.8h14M92 178.1v5.6M100.4 178.1h2.8M106 164.2h27.9M106 167h27.9M106 161.4h27.9"/>
<path d="M259.7 161.4h13.9"/>
</g>
<g fill="#008000" stroke="#008000" stroke-width=".21">
<circle cx="125.6" cy="80.4" r=".55"/>
<circle cx="125.6" cy="86" r=".55"/>
<circle cx="117.2" cy="44.1" r=".55"/>
<circle cx="245.7" cy="46.9" r=".55"/>
<circle cx="234.5" cy="46.9" r=".55"/>
<circle cx="223.3" cy="46.9" r=".55"/>
<circle cx="212.2" cy="46.9" r=".55"/>
<circle cx="201" cy="46.9" r=".55"/>
<circle cx="189.8" cy="46.9" r=".55"/>
<circle cx="178.6" cy="46.9" r=".55"/>
<circle cx="167.5" cy="46.9" r=".55"/>
<circle cx="156.3" cy="46.9" r=".55"/>
<circle cx="256.9" cy="46.9" r=".55"/>
<circle cx="268" cy="46.9" r=".55"/>
<circle cx="111.6" cy="38.5" r=".55"/>
<circle cx="111.6" cy="46.9" r=".55"/>
<circle cx="111.6" cy="35.7" r=".55"/>
<circle cx="111.6" cy="41.3" r=".55"/>
<circle cx="268" cy="16.1" r=".55"/>
<circle cx="92" cy="178.1" r=".55"/>
<circle cx="103.2" cy="178.1" r=".55"/>
<circle cx="103.2" cy="72" r=".55"/>
<circle cx="114.4" cy="72" r=".55"/>
<circle cx="192.6" cy="91.5" r=".55"/>
<circle cx="184.2" cy="91.5" r=".55"/>
</g>
<text font-size="10" fill="#808080" x="12.4" y="196.3">DRAMCO</text>
<text font-size="7.9" fill="#808080" x="203.8" y="192.1">MCU</text>
<g font-size="4" fill="#800000">
<text x="31.7" y="9.9">1</text>
<text x="78" y="9.9">2</text>
<text x="124.3" y="9.9">3</text>
<text x="170.7" y="9.9">4</text>
<text x="217" y="9.9">5</text>
<text x="263.3" y="9.9">6</text>
<text x="6.3" y="35.5">A</text>
<text x="288.5" y="35.5">A</text>
<text x="6.3" y="82.7">B</text>
<text x="288.5" y="82.7">B</text>
<text x="6.3" y="129.8">C</text>
<text x="288.5" y="129.8">C</text>
<text x="6.2" y="177">D</text>
<text x="288.3" y="177">D</text>
<text x="31.7" y="202.6">1</text>
<text x="78" y="202.6">2</text>
<text x="124.3" y="202.6">3</text>
<text x="170.7" y="202.6">4</text>
<text x="217" y="202.6">5</text>
<text x="263.3" y="202.6">6</text>
</g>
<g font-size="3.9" fill="#808080">
<text x="44.6" y="31.5">IC1G$1</text>
<text x="226.1" y="112.5">IC1G$4</text>
<text x="44.6" y="120.9">STM32H743ZIT6</text>
<text x="44.6" y="129.3">IC1G$2</text>
<text x="139.5" y="127">IC1G$3</text>
<text x="226.1" y="168.4">STM32H743ZIT6</text>
<text x="44.6" y="185.1">STM32H743ZIT6</text>
<text x="139.5" y="181.8">STM32H743ZIT6</text>
<text x="247.1" y="180.9">Jarne Van Mulders</text>
</g>
<g font-size="3.9" fill="#800000">
<text x="244.3" y="186.5">design</text>
<text x="244" y="197.8">Sheet:</text>
<text x="259" y="197.7">1/7</text>
</g>
<g font-size="3.5" fill="#800000">
<text x="244.3" y="192.1">14/12/2021</text>
<text x="263.5" y="192.1">16:34</text>
</g>
<g font-size="2.8" fill="#808080">
<text x="189.8" y="16.1">STM32_VBAVTDDA</text>
<text x="231.7" y="16.1">VREFP</text>
<text x="131.2" y="18.9">BOOT0</text>
<text x="255.7" y="28.7" transform="rotate(-90 255.7 28.7)">RESET</text>
<text x="86.5" y="35.7">VDDA</text>
<text x="147.9" y="35.7">PDR_ON</text>
<text x="187" y="32.9">GND</text>
<text x="201" y="32.9">AGND AGND</text>
<text x="228.9" y="32.9">AGND AGND</text>
<text x="86.5" y="41.3">STM32_VBAT</text>
<text x="125.6" y="38.5">GND</text>
<text x="256.9" y="38.5">GND</text>
<text x="265.2" y="38.5">GND</text>
<text x="86.5" y="49.6">VREFP</text>
<text x="19.4" y="55.2">BOOT0</text>
<text x="19.4" y="58">PDR_ON</text>
<text x="16.6" y="63.6">UART4_TX</text>
<text x="86.5" y="63.6">NRST</text>
<text x="114.4" y="60.8">GND</text>
<text x="122.8" y="60.8">GND</text>
<text x="142.3" y="63.6">GND</text>
<text x="153.5" y="63.6">GND</text>
<text x="164.7" y="63.6">GND</text>
<text x="175.8" y="63.6">GND</text>
<text x="187" y="63.6">GND</text>
<text x="198.2" y="63.6">GND</text>
<text x="209.4" y="63.6">GND</text>
<text x="220.5" y="63.6">GND</text>
<text x="231.7" y="63.6">GND</text>
<text x="242.9" y="63.6">GND</text>
<text x="254.1" y="63.6">GND</text>
<text x="265.2" y="63.6">GND</text>
<text x="276.4" y="63.6">GND</text>
<text x="16.6" y="72">USER_BUTTON</text>
<text x="16.6" y="66.4">UART4_RX</text>
<text x="131.2" y="71.7">DEBUG1</text>
<text x="234.5" y="72">USER_LED</text>
<text x="16.6" y="74.8">SHLD_BTTN_2_LED</text>
<text x="16.6" y="86">SD_EN</text>
<text x="16.6" y="88.8">SD_DETECT</text>
<text x="16.6" y="94.3">VDD_WPT_EN</text>
<text x="100.4" y="91.5">GND</text>
<text x="111.6" y="91.5">GND</text>
<text x="122.8" y="93.8">GND</text>
<text x="131.2" y="91.3">CORTEX_DEBUGPTH</text>
<text x="16.6" y="99.9">TMS</text>
<text x="100.4" y="99.9">I2C1_SCL</text>
<text x="228.9" y="99.9">GND</text>
<text x="16.6" y="102.7">TCK</text>
<text x="100.4" y="102.7">I2C1_SDA</text>
<text x="180.3" y="104.1" transform="rotate(-90 180.3 104.1)">USER</text>
<text x="171.6" y="108.2">JP10</text>
<text x="175.8" y="113.9">GNDGND</text>
<text x="189.8" y="113.9">GND</text>
<text x="195.4" y="119.5">VDD_TAB_CH_EN</text>
<text x="83.7" y="122.3">GND</text>
<text x="92" y="122.3">AGND</text>
<text x="195.4" y="122.3">STCC_CHARGING</text>
<text x="195.4" y="125.1">STCC_FAULT</text>
<text x="100.4" y="127.9">GND</text>
<text x="111.6" y="127.9">AGND</text>
<text x="195.4" y="127.9">ADC_BAT_VOLTAGE</text>
<text x="16.6" y="136.2">USER_LED</text>
<text x="108.8" y="133.4">SHLD_BTTN_1</text>
<text x="108.8" y="136.2">SHLD_BTTN_2</text>
<text x="175.8" y="136.2">STCC_CTL1</text>
<text x="175.8" y="133.4">READ_BAT_VOLT_EN</text>
<text x="203.8" y="136.2">UART7_RX</text>
<text x="203.8" y="133.4">VDD_BLE_EN</text>
<text x="108.8" y="139">SD_CMD</text>
<text x="108.8" y="141.8">SHIELD_EN</text>
<text x="175.8" y="141.8">STCC_CTL2</text>
<text x="175.8" y="139">BAT_CH_STAT</text>
<text x="203.8" y="139">UART7_TX</text>
<text x="203.8" y="141.8">UART7_RTS</text>
<text x="16.6" y="144.6">SWO</text>
<text x="108.8" y="144.6">WPT_CH_FB</text>
<text x="175.8" y="147.4">STCC_EN</text>
<text x="175.8" y="144.6">STCC_CTL3</text>
<text x="203.8" y="144.6">UART7_CTS</text>
<text x="262.5" y="147.4">STUSB_ATTACH</text>
<text x="16.6" y="155.8">VDD_FT312D_EN</text>
<text x="16.6" y="153">BQ25300_EN</text>
<text x="16.6" y="150.2">VDD_BOOST_EN</text>
<text x="108.8" y="155.8">USART3_TX</text>
<text x="108.8" y="153">VDD_BOOST_OUT_EN</text>
<text x="262.5" y="150.2">STUSB_PWR_OK2</text>
<text x="262.5" y="153">STUSB_PWR_OK3</text>
<text x="262.5" y="155.8">STUSB_ALERT</text>
<text x="16.6" y="158.6">I2C1_SCL</text>
<text x="16.6" y="161.4">I2C1_SDA</text>
<text x="92" y="158.6">DAT0</text>
<text x="92" y="161.4">DAT1</text>
<text x="108.8" y="158.6">USART3_RX</text>
<text x="108.8" y="161.4">FT312D_ERR</text>
<text x="262.5" y="161.4">VDD_RTC_EN</text>
<text x="262.5" y="158.6">VDD_CH340_EN</text>
<text x="92" y="167">DAT3</text>
<text x="92" y="164.2">DAT2</text>
<text x="108.8" y="164.2">USART3_CTS</text>
<text x="108.8" y="167">USART3_RTS</text>
<text x="92" y="169.8">SD_CLK</text>
<text x="16.6" y="175.4">UART4_RTS</text>
<text x="16.6" y="178.1">UART4_CTS</text>
<text x="111.6" y="189.2">Voor RTC toepassingen</text>
<text x="89.2" y="197.7">GND</text>
<text x="100.4" y="197.7">GND</text>
<text x="111.6" y="192.1">XTAL VB: ECS-327MVATX-3-CN-TR</text>
</g>
<g font-size="2.8" fill="#008000">
<text x="270.8" y="16.1">NRST</text>
<text x="195.4" y="91.5">USER_BUTTON</text>
</g>
<g font-size="2.8" fill="#800000">
<text x="226.1" y="116.4">PF/PG</text>
<text x="139.5" y="130.4">PD/PE</text>
<text x="44.6" y="133.2">PB/PC</text>
</g>
<g font-size="2.3" fill="#808080">
<text x="259.3" y="18.5" transform="rotate(-90 259.3 18.5)">2</text>
<text x="80.6" y="35.3">33</text>
<text x="259.3" y="31.8" transform="rotate(-90 259.3 31.8)">1</text>
<text x="69.5" y="36.5">VDDA</text>
<text x="70.9" y="39.3">VDD</text>
<text x="80.6" y="40.9">6</text>
<text x="80.6" y="38.1">17*11</text>
<text x="64.1" y="47.7">VDD33USB</text>
<text x="69.9" y="42.1">VBAT</text>
<text x="70" y="44.9">VCAP</text>
<text x="80.6" y="43.7">71*2</text>
<text x="80.6" y="46.5">95</text>
<text x="68.4" y="50.5">VREF+</text>
<text x="80.6" y="49.3">32</text>
<text x="38.1" y="54.8">138</text>
<text x="38.1" y="57.6">143</text>
<text x="47.1" y="56.1">BOOT0</text>
<text x="47.1" y="58.9">PDR_ON</text>
<text x="39.4" y="63.2">34</text>
<text x="47.1" y="64.5">PA0</text>
<text x="71.4" y="64.4">RST</text>
<text x="80.6" y="63.2">25</text>
<text x="39.4" y="66">35</text>
<text x="39.4" y="68.8">36</text>
<text x="39.4" y="71.6">37</text>
<text x="47.1" y="67.2">PA1</text>
<text x="47.1" y="70">PA2</text>
<text x="62.3" y="70">PH0/OSC_IN</text>
<text x="80.6" y="68.8">23</text>
<text x="80.6" y="71.6">24</text>
<text x="39.4" y="74.4">40</text>
<text x="39.4" y="77.2">41</text>
<text x="47.1" y="72.8">PA3</text>
<text x="47.1" y="75.6">PA4</text>
<text x="60.2" y="72.8">PH1/OSC_OUT</text>
<text x="129.5" y="74.4">1</text>
<text x="129.5" y="77.2">3</text>
<text x="133.7" y="75.6">VCC</text>
<text x="146.4" y="75.6">SWDIO/TMS</text>
<text x="162.3" y="77.2">4</text>
<text x="162.3" y="74.4">2</text>
<text x="39.4" y="80">42</text>
<text x="39.4" y="82.8">43</text>
<text x="47.1" y="78.4">PA5</text>
<text x="47.1" y="81.2">PA6</text>
<text x="129.5" y="80">5</text>
<text x="129.5" y="82.8">7</text>
<text x="133.7" y="78.4">GND</text>
<text x="133.7" y="81.2">GND</text>
<text x="145.3" y="78.4">SWDCLK/TCK</text>
<text x="148.7" y="81.2">SWO/TDO</text>
<text x="162.3" y="82.8">8</text>
<text x="162.3" y="80">6</text>
<text x="38.1" y="85.6">100</text>
<text x="38.1" y="88.4">101</text>
<text x="47.1" y="84">PA7</text>
<text x="47.1" y="86.8">PA8</text>
<text x="47.1" y="89.6">PA9</text>
<text x="129.5" y="85.6">9</text>
<text x="133.7" y="84">KEY</text>
<text x="133.7" y="86.8">GNDDTCT</text>
<text x="151.6" y="84">NC/TDI</text>
<text x="152.5" y="86.8">RESET</text>
<text x="162.3" y="85.6">10</text>
<text x="38.1" y="91.2">102</text>
<text x="38.1" y="94">103</text>
<text x="47.1" y="92.4">PA10</text>
<text x="47.1" y="95.2">PA11</text>
<text x="183.8" y="94" transform="rotate(-90 183.8 94)">2</text>
<text x="38.1" y="96.7">104</text>
<text x="38.1" y="99.5">105</text>
<text x="47.1" y="98">PA12</text>
<text x="47.1" y="100.8">PA13(JTMS-SWDIO)</text>
<text x="172.8" y="99.5">2</text>
<text x="38.1" y="102.3">109</text>
<text x="38.1" y="105.1">110</text>
<text x="47.1" y="103.6">PA14(JTCK/SWCLK)</text>
<text x="47.1" y="106.4">PA15(JTDI)</text>
<text x="172.8" y="102.3">1</text>
<text x="183.8" y="107.2" transform="rotate(-90 183.8 107.2)">1</text>
<text x="70.1" y="111.9">VSSA</text>
<text x="80.6" y="113.5">16*9</text>
<text x="80.6" y="110.7">31</text>
<text x="71.5" y="114.7">VSS</text>
<text x="221" y="119.1">10</text>
<text x="256.6" y="119.1">56</text>
<text x="221" y="121.9">11</text>
<text x="221" y="124.7">12</text>
<text x="228.7" y="120.3">PF0</text>
<text x="228.7" y="123.1">PF1</text>
<text x="228.7" y="125.9">PF2</text>
<text x="247.4" y="120.3">PG0</text>
<text x="247.4" y="123.1">PG1</text>
<text x="247.4" y="125.9">PG2</text>
<text x="256.6" y="121.9">57</text>
<text x="256.6" y="124.7">87</text>
<text x="221" y="127.5">13</text>
<text x="221" y="130.3">14</text>
<text x="228.7" y="128.7">PF3</text>
<text x="228.7" y="131.5">PF4</text>
<text x="247.4" y="128.7">PG3</text>
<text x="247.4" y="131.5">PG4</text>
<text x="256.6" y="127.5">88</text>
<text x="256.6" y="130.3">89</text>
<text x="39.4" y="135.9">46</text>
<text x="47.1" y="137.1">PB0</text>
<text x="77.1" y="137.1">PC0</text>
<text x="86.2" y="135.9">26</text>
<text x="133.1" y="133.1">114</text>
<text x="133.1" y="135.9">115</text>
<text x="142.1" y="134.3">PD0</text>
<text x="142.1" y="137.1">PD1</text>
<text x="161" y="137.1">PE2</text>
<text x="161" y="134.3">PE0</text>
<text x="170" y="135.9">1</text>
<text x="170" y="133.1">141</text>
<text x="221" y="133.1">15</text>
<text x="221" y="135.9">18</text>
<text x="228.7" y="134.3">PF5</text>
<text x="228.7" y="137.1">PF6</text>
<text x="247.4" y="134.3">PG5</text>
<text x="247.4" y="137.1">PG6</text>
<text x="256.6" y="133.1">90</text>
<text x="256.6" y="135.9">91</text>
<text x="39.4" y="138.6">47</text>
<text x="39.4" y="141.4">48</text>
<text x="47.1" y="139.9">PB1</text>
<text x="47.1" y="142.7">PB2</text>
<text x="74.4" y="142.7">PC2_C</text>
<text x="77.1" y="139.9">PC1</text>
<text x="86.2" y="138.6">27</text>
<text x="86.2" y="141.4">28</text>
<text x="133.1" y="138.6">116</text>
<text x="133.1" y="141.4">117</text>
<text x="142.1" y="139.9">PD2</text>
<text x="142.1" y="142.7">PD3</text>
<text x="161" y="139.9">PE1</text>
<text x="161" y="142.7">PE3</text>
<text x="170" y="138.6">142</text>
<text x="170" y="141.4">2</text>
<text x="221" y="138.6">19</text>
<text x="221" y="141.4">20</text>
<text x="228.7" y="139.9">PF7</text>
<text x="228.7" y="142.7">PF8</text>
<text x="247.4" y="139.9">PG7</text>
<text x="247.4" y="142.7">PG8</text>
<text x="256.6" y="138.6">92</text>
<text x="256.6" y="141.4">93</text>
<text x="38.1" y="144.2">133</text>
<text x="38.1" y="147">134</text>
<text x="38.1" y="149.8">135</text>
<text x="47.1" y="145.5">PB3(JTDO/TRACESWO)</text>
<text x="47.1" y="148.3">PB4(JTRST)</text>
<text x="74.4" y="145.5">PC3_C</text>
<text x="77.1" y="148.3">PC4</text>
<text x="86.2" y="144.2">29</text>
<text x="86.2" y="147">44</text>
<text x="86.2" y="149.8">45</text>
<text x="133.1" y="144.2">118</text>
<text x="133.1" y="147">119</text>
<text x="133.1" y="149.8">122</text>
<text x="142.1" y="145.5">PD4</text>
<text x="142.1" y="148.3">PD5</text>
<text x="161" y="145.5">PE4</text>
<text x="161" y="148.3">PE5</text>
<text x="170" y="144.2">3</text>
<text x="170" y="147">4</text>
<text x="170" y="149.8">5</text>
<text x="221" y="144.2">21</text>
<text x="221" y="147">22</text>
<text x="221" y="149.8">49</text>
<text x="228.7" y="145.5">PF9</text>
<text x="228.7" y="148.3">PF10</text>
<text x="246.1" y="148.3">PG10</text>
<text x="247.4" y="145.5">PG9</text>
<text x="256.6" y="144.2">124</text>
<text x="256.6" y="147">125</text>
<text x="256.6" y="149.8">126</text>
<text x="38.1" y="152.6">136</text>
<text x="38.1" y="155.4">137</text>
<text x="47.1" y="151">PB5</text>
<text x="47.1" y="153.8">PB6</text>
<text x="77.1" y="151">PC5</text>
<text x="77.1" y="153.8">PC6</text>
<text x="86.2" y="152.6">96</text>
<text x="86.2" y="155.4">97</text>
<text x="133.1" y="152.6">123</text>
<text x="134.4" y="155.4">77</text>
<text x="142.1" y="151">PD6</text>
<text x="142.1" y="153.8">PD7</text>
<text x="161" y="151">PE6</text>
<text x="161" y="153.8">PE7</text>
<text x="170" y="152.6">58</text>
<text x="170" y="155.4">59</text>
<text x="221" y="152.6">50</text>
<text x="221" y="155.4">53</text>
<text x="228.7" y="151">PF11</text>
<text x="228.7" y="153.8">PF12</text>
<text x="246.1" y="151">PG11</text>
<text x="246.1" y="153.8">PG12</text>
<text x="256.6" y="152.6">127</text>
<text x="256.6" y="155.4">128</text>
<text x="38.1" y="158.2">139</text>
<text x="38.1" y="161">140</text>
<text x="47.1" y="156.6">PB7</text>
<text x="47.1" y="159.4">PB8</text>
<text x="77.1" y="156.6">PC7</text>
<text x="77.1" y="159.4">PC8</text>
<text x="86.2" y="158.2">98</text>
<text x="86.2" y="161">99</text>
<text x="134.4" y="158.2">78</text>
<text x="134.4" y="161">79</text>
<text x="142.1" y="156.6">PD8</text>
<text x="142.1" y="159.4">PD9</text>
<text x="161" y="156.6">PE8</text>
<text x="161" y="159.4">PE9</text>
<text x="170" y="158.2">60</text>
<text x="170" y="161">63</text>
<text x="221" y="158.2">54</text>
<text x="221" y="161">55</text>
<text x="228.7" y="156.6">PF13</text>
<text x="228.7" y="159.4">PF14</text>
<text x="246.1" y="156.6">PG13</text>
<text x="246.1" y="159.4">PG14</text>
<text x="256.6" y="158.2">129</text>
<text x="256.6" y="161">132</text>
<text x="39.4" y="163.8">69</text>
<text x="39.4" y="166.6">70</text>
<text x="47.1" y="165">PB10</text>
<text x="47.1" y="167.8">PB11</text>
<text x="47.1" y="162.2">PB9</text>
<text x="75.8" y="165">PC10</text>
<text x="75.8" y="167.8">PC11</text>
<text x="77.1" y="162.2">PC9</text>
<text x="86.2" y="163.8">111</text>
<text x="86.2" y="166.6">112</text>
<text x="134.4" y="163.8">80</text>
<text x="134.4" y="166.6">81</text>
<text x="142.1" y="162.2">PD10</text>
<text x="142.1" y="165">PD11</text>
<text x="142.1" y="167.8">PD12</text>
<text x="159.7" y="162.2">PE10</text>
<text x="159.7" y="165">PE11</text>
<text x="159.7" y="167.8">PE12</text>
<text x="170" y="163.8">64</text>
<text x="170" y="166.6">65</text>
<text x="228.7" y="162.2">PF15</text>
<text x="246.1" y="162.2">PG15</text>
<text x="39.4" y="169.4">73</text>
<text x="39.4" y="172.2">74</text>
<text x="47.1" y="170.6">PB12</text>
<text x="47.1" y="173.4">PB13</text>
<text x="75.8" y="173.4">PC13</text>
<text x="75.8" y="170.6">PC12</text>
<text x="86.2" y="172.2">7</text>
<text x="86.2" y="169.4">113</text>
<text x="134.4" y="169.4">82</text>
<text x="134.4" y="172.2">85</text>
<text x="142.1" y="170.6">PD13</text>
<text x="142.1" y="173.4">PD14</text>
<text x="159.7" y="170.6">PE13</text>
<text x="159.7" y="173.4">PE14</text>
<text x="170" y="169.4">66</text>
<text x="170" y="172.2">67</text>
<text x="39.4" y="175">75</text>
<text x="39.4" y="177.8">76</text>
<text x="47.1" y="176.2">PB14</text>
<text x="47.1" y="179">PB15</text>
<text x="62" y="179">PC15/OSC32_OUT</text>
<text x="64.2" y="176.2">PC14/OSC32_IN</text>
<text x="86.2" y="175">8</text>
<text x="86.2" y="177.8">9</text>
<text x="134.4" y="175">86</text>
<text x="142.1" y="176.2">PD15</text>
<text x="159.7" y="176.2">PE15</text>
<text x="170" y="175">68</text>
</g>
<g font-size="2" fill="#808080">
<text x="143.4" y="15">3.3V</text>
<text x="109.9" y="29">3.3V</text>
<text x="143.4" y="40.1">3.3V</text>
<text x="154.6" y="40.1">3.3V</text>
<text x="123.9" y="68.1">3.3V</text>
<text x="182.6" y="70.9">3.3V</text>
<text x="168.9" y="75.5">TMS</text>
<text x="84.8" y="82.1">3.3V</text>
<text x="93.2" y="82.1">3.3V</text>
<text x="168.9" y="78.3">TCK</text>
<text x="168.9" y="81.1">SWO</text>
<text x="236.6" y="80.4" transform="rotate(-90 236.6 80.4)">LED16</text>
<text x="168.9" y="86.7">NRST</text>
</g>
</svg>
